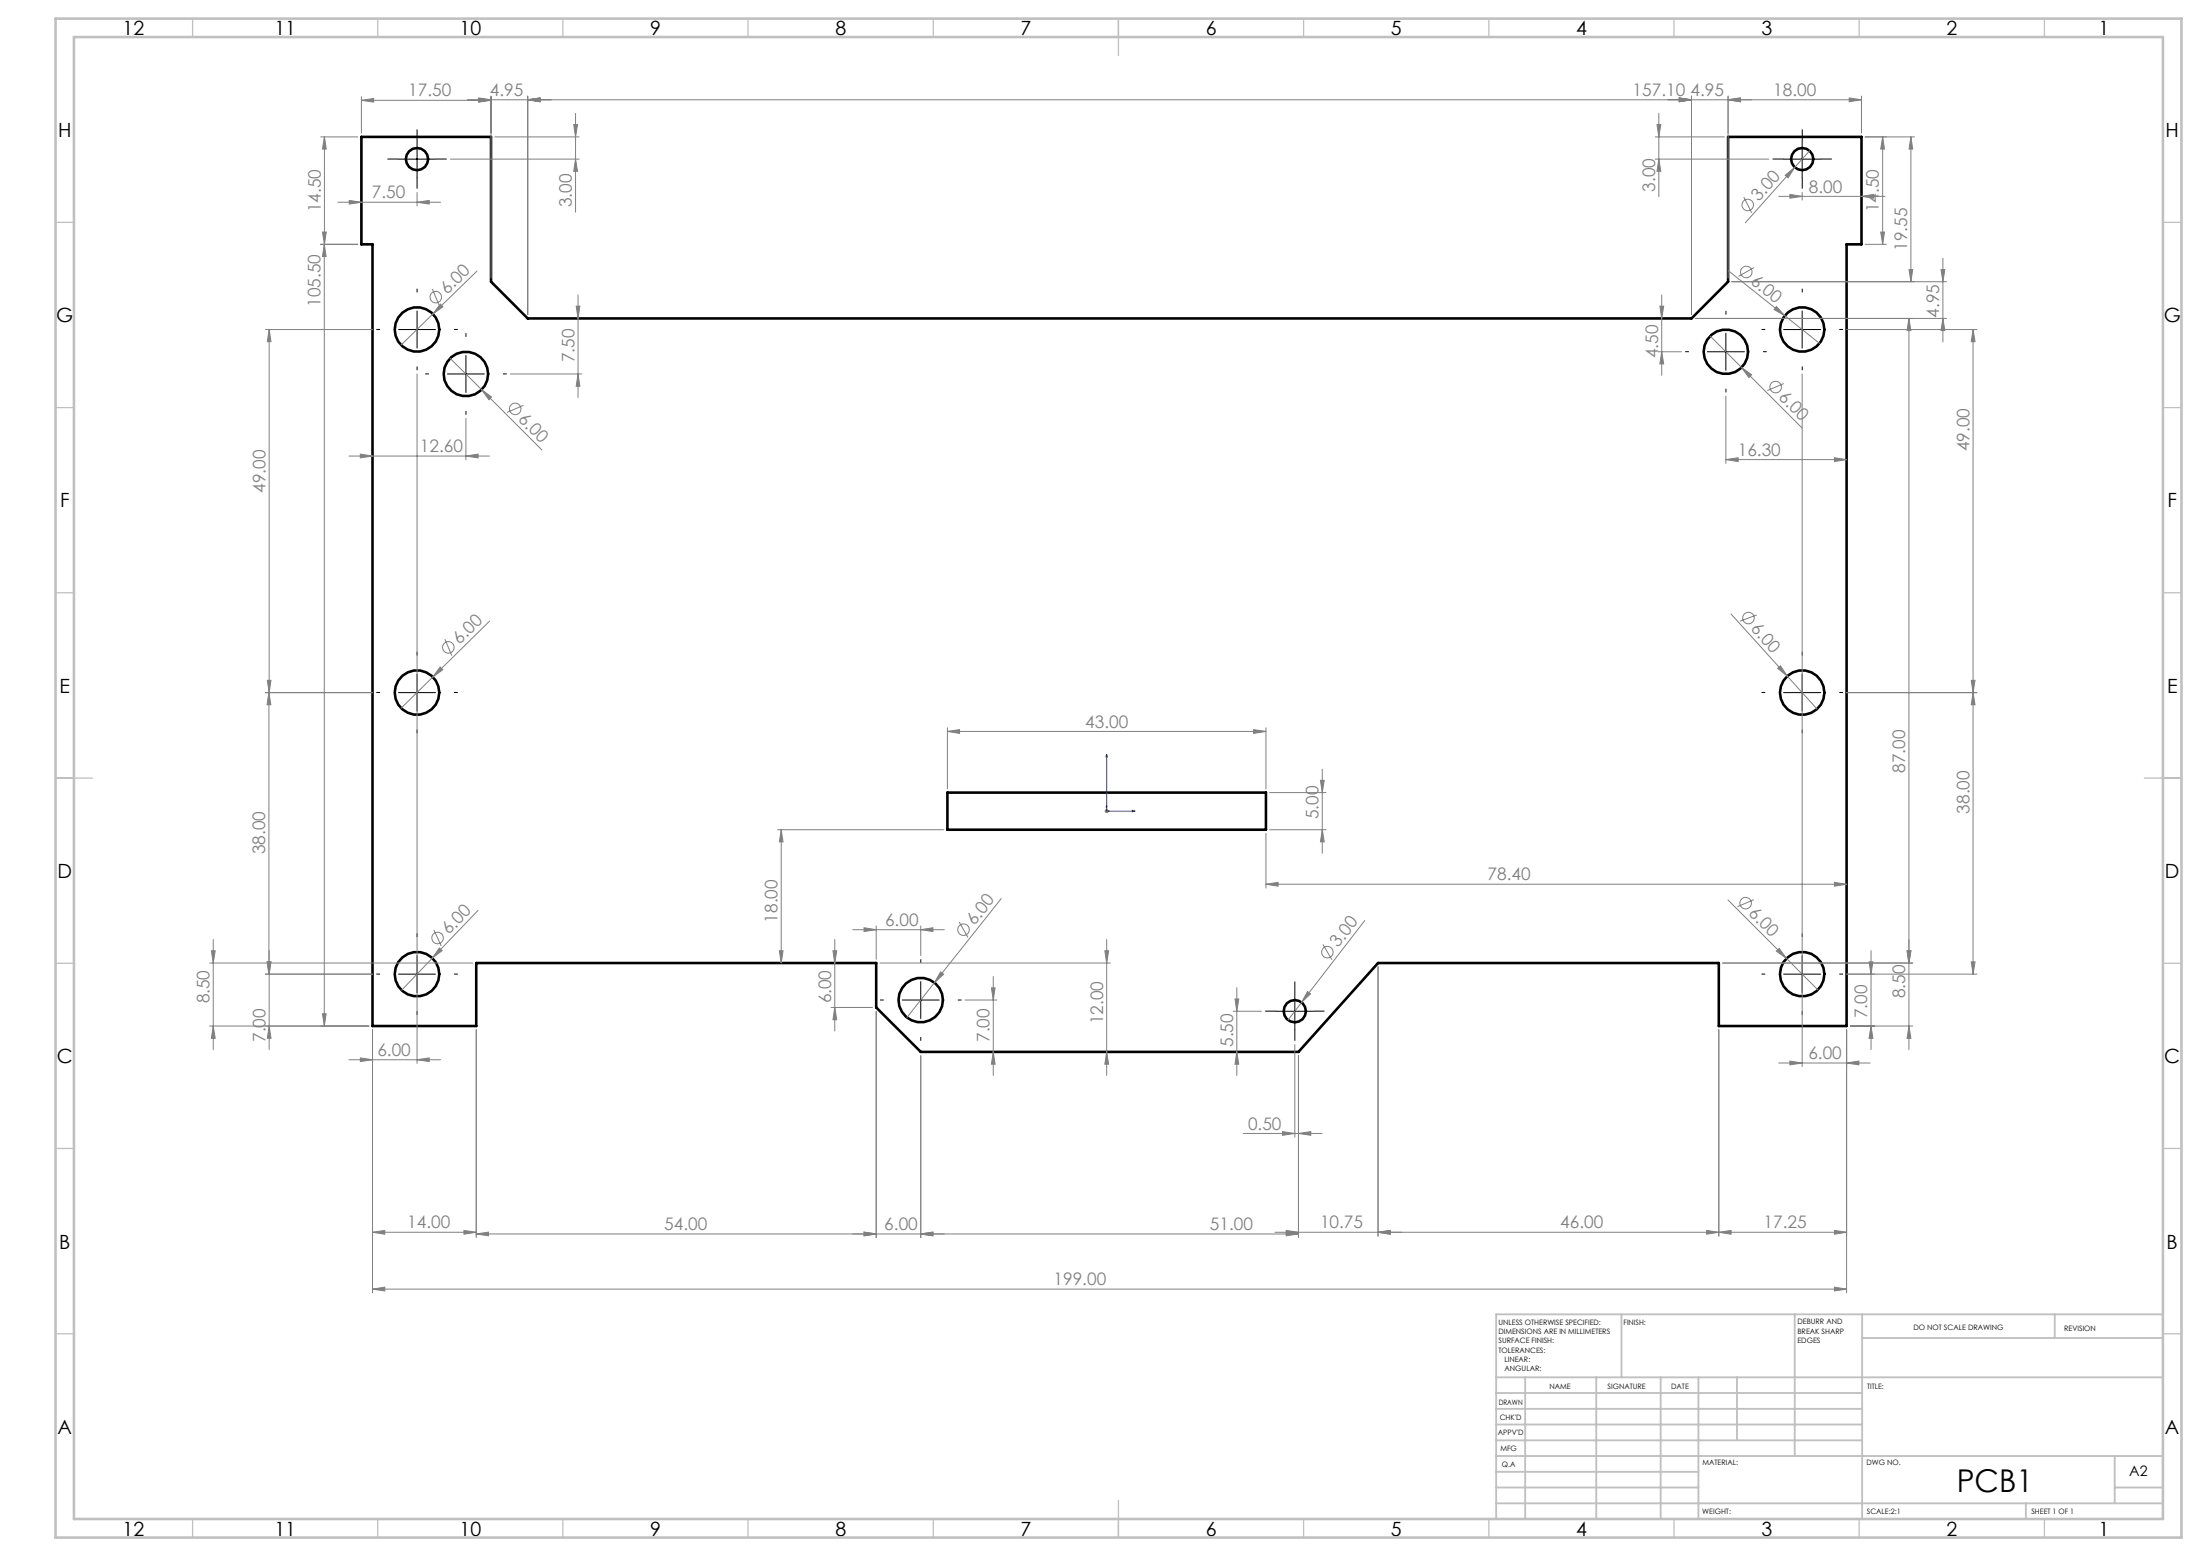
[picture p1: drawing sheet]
<svg xmlns="http://www.w3.org/2000/svg" width="594mm" height="420mm" viewBox="0 0 594 420" stroke-linecap="round" stroke-linejoin="round" font-family="sans-serif">
<g fill="none" stroke="#000" stroke-width=".7">
<path d="M97.6 37h35v39l9.9 10h314.2l9.9-10v-39h36v29h-4v210.9h-34.5v-17h-92l-21.5 24h-102l-12-12v-12h-108v17h-28v-210.9h-3zM255.8 213.9h86v10.1h-86z"/>
<circle cx="112.6" cy="42.9" r="3"/>
<circle cx="486.6" cy="42.9" r="3"/>
<circle cx="112.6" cy="88.9" r="6"/>
<circle cx="466" cy="94.9" r="6"/>
<circle cx="486.6" cy="88.9" r="6"/>
<circle cx="125.8" cy="100.9" r="6"/>
<circle cx="112.6" cy="186.9" r="6"/>
<circle cx="486.6" cy="186.9" r="6"/>
<circle cx="112.6" cy="262.9" r="6"/>
<circle cx="248.6" cy="270" r="6"/>
<circle cx="349.6" cy="273" r="3"/>
<circle cx="486.6" cy="262.9" r="6"/>
</g>
<g fill="none" stroke="#808080" stroke-width=".27">
<path d="M86.6 37h10M87.6 37v29M87.6 37l.5 3.2h-1zM97.6 27.1l3.3-.5v1zM97.6 26.1v9.8M97.6 27.1h35M126.2 26.9h376.4M129.3 26.4l3.3 .5-3.3 .6zM129.3 26.6l3.3 .5-3.3 .5zM132.6 25.9v49.2M133.6 37h22.8M142.5 26.9l3.3-.5v1.1z"/>
<path d="M142.5 25.9v59M154.9 33.6h1l-.5 3.4zM155.4 30.6v26.7M446.9 37h18.7M447.4 33.6h1l-.5 3.4zM447.9 30.6v22.5M453.4 26.4l3.3 .5-3.3 .6zM456.7 25.9v59M466.6 26.9l3.3-.5v1.1zM466.6 25.9v49.2M499.3 26.4l3.3 .5-3.3 .6zM502.6 25.9v10"/>
<path d="M508.3 37v29M508.3 37l.5 3.2h-1zM515.9 37v39M515.9 37l.5 3.2h-1zM516.9 37h-13.3M91.2 54.6h27.8M94.3 54.1l3.3 .5-3.3 .5zM112.6 54.6l3.3-.5v1zM112.6 51.9v3.7M121.6 43h34.8M155.4 43l.5 3.2h-1zM446.9 43h30.7"/>
<path d="M447.9 43l.5 3.2h-1zM470.8 53.2l2.2 4.2M480.2 53h28.8M482 47.3l2.6-2.1-1.8 2.8zM483.3 52.5l3.3 .5-3.3 .5zM484.6 45.2l-13.4 14.9M486.6 51.9v2.1M488.6 40.7l-4 4.5M502.6 53l3.3-.5v1zM86.6 66h10M87.1 62.6h1l-.5 3.4zM87.6 66l.5 3.2h-1z"/>
<path d="M87.6 66v210.9M116.7 78l1.9 4.4M128.8 73.1l-20.5 20M156.1 79.6v27.7M448.7 79.6v21.7M466.7 73.1l15.2 12.1M467.6 76h58M473.6 72.2l-4.2 2.4M503.6 66h5.7M507.8 62.6h1l-.5 3.4zM515.4 72.8h1l-.5 3.2zM524.1 72.8h1l-.5 3.2z"/>
<path d="M524.6 69.7v22.6M71.7 89h28.9M72.7 89l.5 3.2h-1zM72.7 89v98M118.9 82.1l.7 .7-2.7 2zM121.5 96.7l24.8 24.7M155.6 82.6h1l-.5 3.4zM447.7 95h6.3M448.2 82.6h1l-.5 3.4zM448.7 95l.5 3.2h-1zM457.7 86h67.9M461.8 90.7l8.4 8.5"/>
<path d="M470.2 99.2l2.7 2-.7 .7zM470.2 99.2l16.4 16.4M479.6 82.7l2.3 2.5-2.9-1.6zM481.9 85.2l9.4 7.5M498.6 89h35.2M515.4 86l.5 3.2h-1zM515.4 86v197.3M524.6 86l.5 3.2h-1zM532.7 89l.6 3.2h-1.1zM532.7 89v173.9M112.6 100.9v186.1M125.8 112.9v11.2"/>
<path d="M130 105.2l2.7 2-.7 .7zM137.8 100.9h19.3M141.3 109.4l-4.4 1.9M156.1 100.9l.5 3.4h-1zM466 106.9v18.2M481.6 103.5l-4.4 1.9M486.6 100.9v187M94.2 123.1h38M97.3 122.6l3.3 .5-3.3 .5zM125.8 123.1l3.3-.5v1zM466 124.1l3.3-.5v1zM466 124.1h32.6"/>
<path d="M495.3 123.6l3.3 .5-3.3 .5zM120.1 172.5l1.9 4.5M132.2 167.7l-23.9 23.5M467.4 165.7l15.2 16.8M474.3 166l-4.5 1.7M71.6 187h29M72.2 183.6h1l-.5 3.4zM72.6 187l.5 3.2h-1zM72.6 187v75.9M118.9 180l.7 .8-2.7 1.9zM255.8 197.4l3.3-.5v1.1zM255.8 196.4v16.6"/>
<path d="M255.8 197.4h86M338.5 196.9l3.3 .5-3.3 .6zM341.8 196.4v16.6M480 180.4l.7-.7 1.9 2.8zM482.6 182.5l8 8.9M498.6 187h35.2M532.2 183.6h1.1l-.6 3.4zM532.7 187l.6 3.2h-1.1zM298.3 219h1M298.4 218.6l.8 .7M298.8 218.5v.9M299.2 218.6l-.8 .7"/>
<path d="M342.8 213.9h15.2M356.5 210.6h1l-.5 3.3zM357 207.6v22.7M209.9 224h44.9M210.9 224v35.9M210.9 224l.5 3.2h-1zM341.8 238.7l3.3-.5v1zM341.8 224.9v14.8M341.8 238.7h156.8M342.8 224h15.2M357 224l.5 3.2h-1zM495.3 238.2l3.3 .5-3.3 .5z"/>
<path d="M56.6 259.9h71M57.1 256.6h1l-.5 3.3zM57.6 253.6v29.7M72.1 259.6h1l-.5 3.3zM72.2 259.6h1l-.5 3.3zM72.7 256.6v26.7M116.7 258.6l-8.3 8.7M117.2 251l1.9 4.4M118.6 255.9l.8 .7-2.7 2zM129 245.8l-12.3 12.8M210.4 256.6h1l-.5 3.3zM224.9 256.6h1l-.5 3.3z"/>
<path d="M225.4 253.6v24.7M230.2 250.9h24.8M233.3 250.4l3.3 .5-3.3 .5zM236.6 249.9v9.1M237.6 259.9h62.2M248.6 250.9l3.3-.5v1zM248.6 249.9v8M259 248.9l2.3 4.1M270.3 242.6l-18 22.6M298.3 256.6h1l-.5 3.3zM298.8 253.6v36.7M357.2 254.9l2.4 4.2"/>
<path d="M368.5 248.5l-20.7 26.8M465.1 259.9h51.3M466.5 242.9l24.3 24.3M473.5 242.8l-4.4 1.9M479.6 256.7l.8-.7 2 2.7zM504.6 259.6h1.1l-.5 3.3zM505.2 256.6v26.7M514.9 256.6h1l-.5 3.3zM532.2 259.6h1.1l-.6 3.3zM57.6 276.9l.5 3.4h-1zM72.7 276.9l.5 3.4h-1zM87.1 273.6h1l-.5 3.3z"/>
<path d="M99.6 276.9h-43M100.6 277.9v71.1M100.6 262.9h-29M128.6 277.9v56.2M224.4 271.9h11.2M225.4 271.9l.5 3.4h-1zM236.6 273v61.1M252.3 265.2l-7.4 9.5M254 262.3l.8 .7-2.5 2.2zM260.6 269.9h8.6M267.7 266.6h1l-.5 3.3zM268.2 263.6v26.7"/>
<path d="M333 273h7.6M333.4 269.6h1.1l-.6 3.4zM333.9 266.6v23.7M353 267.6l.8 .7-2.4 2.3zM372.1 260.9v72.7M464.1 277.9v55.7M498.6 277.9v71.1M498.6 262.9h35.2M499.6 276.9h16.8M505.2 276.9l.5 3.4h-1.1zM515.4 276.9l.5 3.4h-1zM94.2 286h24.8"/>
<path d="M97.3 285.6l3.3 .4-3.3 .5zM112.6 286l3.3-.4v.9zM248.6 285v49.1M268.2 283.9l.5 3.3h-1zM298.8 283.9l.5 3.3h-1zM333.9 283.9l.6 3.3h-1.1zM349.6 282v24.9M350.6 285v49.1M480.2 286.9h24.7M483.3 286.4l3.3 .5-3.3 .5zM498.6 286.9l3.3-.5v1zM335.7 305.9h21.2"/>
<path d="M346.3 305.5l3.3 .4-3.3 .5zM350.6 305.9l3.3-.4v.9zM100.6 332.6l3.3-.5v1zM100.6 332.6h28M125.3 332.1l3.3 .5-3.3 .5zM128.6 333.1l3.3-.5v1zM128.6 333.1h222M233.3 332.6l3.3 .5-3.3 .5zM248.6 333.1l3.3-.5v1zM344.2 332.6h154.4M347.3 332.1l3.3 .5-3.3 .5zM347.3 332.6l3.3 .5-3.3 .5z"/>
<path d="M372.1 332.6l3.3-.5v1zM460.8 332.1l3.3 .5-3.3 .5zM464.1 332.6l3.3-.5v1zM495.3 332.1l3.3 .5-3.3 .5zM100.6 348l3.3-.6v1.1zM100.6 348h398M495.3 347.4l3.3 .6-3.3 .5z"/>
<circle cx="471.9" cy="55.3" r="1.56"/>
<circle cx="471.5" cy="73.4" r="1.56"/>
<circle cx="117.7" cy="80.2" r="1.56"/>
<circle cx="139.1" cy="110.4" r="1.55"/>
<circle cx="479.4" cy="104.5" r="1.56"/>
<circle cx="121" cy="174.7" r="1.56"/>
<circle cx="472.1" cy="166.8" r="1.55"/>
<circle cx="118.2" cy="253.2" r="1.56"/>
<circle cx="260.2" cy="250.9" r="1.56"/>
<circle cx="358.4" cy="257" r="1.56"/>
<circle cx="471.3" cy="243.8" r="1.55"/>
</g>
<path d="M298.8 217.4l.1 .4h-.2zM298.8 203.6l.2 .7h-.4zM298.8 203.6v15.4h7.7M299.2 218.8l.3 .2-.3 .1zM305.7 218.7l.8 .3-.8 .1z" fill="none" stroke="#00f" stroke-width=".27"/>
<g fill="none" stroke="#000" stroke-width=".27" stroke-dasharray="15.2 1.3 1.3 1.3" stroke-linecap="butt">
<path d="M112.6 37.9v-3M486.6 37.9v-3M107.6 42.9h-3M112.6 47.9v3M117.6 42.9h3M481.6 42.9h-3M486.6 47.9v3M491.6 42.9h3M112.6 78.9v-1M486.6 78.9v-1M102.6 88.9h-1M112.6 98.9v1"/>
<path d="M122.6 88.9h1M125.8 90.9v-1M456 94.9h-1M466 84.9v-1M476 94.9h1M476.6 88.9h-1M486.6 98.9v1M496.6 88.9h1M115.8 100.9h-1M125.8 110.9v1M135.8 100.9h1M466 104.9v1"/>
<path d="M112.6 176.9v-1M486.6 176.9v-1M102.6 186.9h-1M112.6 196.9v1M122.6 186.9h1M476.6 186.9h-1M486.6 196.9v1M496.6 186.9h1M112.6 252.9v-1M248.6 259.9v-1M486.6 252.9v-1M102.6 262.9h-1"/>
<path d="M112.6 272.9v1M122.6 262.9h1M238.6 269.9h-1M248.6 279.9v1M258.6 269.9h1M344.6 272.9h-3M349.6 267.9v-3M349.6 277.9v3M354.6 272.9h3M476.6 262.9h-1M486.6 272.9v1M496.6 262.9h1"/>
</g>
<g fill="none" stroke="#c0c0c0" stroke-width=".35">
<path d="M52 5v5M102 5v5M152 5v5M202 5v5M252 5v5M302 5v10M352 5v5M402 5v5M452 5v5M502 5v5M552 5v5M15 60h5"/>
<path d="M584 60h5M15 110h5M584 110h5M15 160h5M584 160h5M15 210h10M579 210h10M15 260h5M584 260h5M15 310h5M584 310h5M15 360h5"/>
<path d="M584 360h5M52 410v5M102 410v5M152 410v5M202 410v5M252 410v5M302 405v10M352 410v5M402 410v5M452 410v5M502 410v5M552 410v5"/>
</g>
<g fill="none" stroke="#c0c0c0" stroke-width=".5">
<path d="M437.8 354.8v17M484.6 354.8v38.2M502.8 354.8v55.2M554.8 354.8v6.4M584 354.8h-180v55.2M404 371.8h180M404 376h98.8M411.8 371.8v38.2M431 371.8v38.2M448.4 371.8v38.2M458.6 371.8v38.2M469 371.8v17"/>
<path d="M502.8 361.2h81.2M404 388.8h98.8M404 384.5h98.8M404 380.3h98.8M404 397.3h54.6M404 393h180M571 393v12.8M404 405.8h180M404 401.5h54.6M547 405.8v4.2M571 401.5h13"/>
</g>
<path d="M15 5h574v410h-574zM20 10h564v400h-564z" fill="none" stroke="#c0c0c0" stroke-width=".7"/>
<g fill="none" stroke="#000" stroke-width=".27">
<path d="M112.6 37.9v10.1M486.6 37.9v10.1M107.6 43h10M481.6 43h10M107.6 89h10M112.6 83.9v10.1M125.8 95.9v10.1M461 95h10M466 89.9v10.1M481.6 89h10M486.6 83.9v10.1M120.8 100.9h10"/>
<path d="M107.6 187h10M112.6 181.9v10M481.6 187h10M486.6 181.9v10M112.6 257.9v10.1M486.6 257.9v10.1M107.6 262.9h10M243.6 269.9h10M248.6 265v9.9M344.6 273h10M349.6 268v9.9M481.6 262.9h10"/>
</g>
<g fill="#00f">
<path d="M305.7 218.7l.8 .3-.8 .1zM298.8 203.6l.2 .7h-.4z"/>
<path d="M299.2 218.8l.3 .2-.3 .1zM298.8 217.4l.1 .4h-.2z"/>
</g>
<g fill="#808080">
<path d="M480 180.4l.7-.7 1.9 2.8z"/>
<path d="M479.6 256.7l.8-.7 2 2.7z"/>
<path d="M479.6 82.7l2.3 2.5-2.9-1.6z"/>
<path d="M118.9 82.1l.7 .7-2.7 2z"/>
<path d="M118.9 180l.7 .8-2.7 1.9z"/>
<path d="M118.6 255.9l.8 .7-2.7 2z"/>
<path d="M482 47.3l2.6-2.1-1.8 2.8z"/>
<path d="M254 262.3l.8 .7-2.5 2.2z"/>
<path d="M353 267.6l.8 .7-2.4 2.3z"/>
<path d="M470.2 99.2l2.7 2-.7 .7z"/>
<path d="M130 105.2l2.7 2-.7 .7z"/>
<path d="M466.6 26.9l3.3-.5v1.1zM453.4 26.4l3.3 .5-3.3 .6zM453.4 26.4l3.3 .5-3.3 .6zM142.5 26.9l3.3-.5v1.1zM142.5 26.9l3.3-.5v1.1zM129.3 26.4l3.3 .5-3.3 .6zM129.3 26.6l3.3 .5-3.3 .5zM97.6 27.1l3.3-.5v1zM338.5 196.9l3.3 .5-3.3 .6zM255.8 197.4l3.3-.5v1.1zM112.6 54.6l3.3-.5v1zM94.3 54.1l3.3 .5-3.3 .5zM112.6 286l3.3-.4v.9zM97.3 285.6l3.3 .4-3.3 .5zM125.8 123.1l3.3-.5v1zM97.3 122.6l3.3 .5-3.3 .5zM248.6 250.9l3.3-.5v1zM233.3 250.4l3.3 .5-3.3 .5z"/>
<path d="M100.6 348l3.3-.6v1.1zM495.3 347.4l3.3 .6-3.3 .5zM347.3 332.1l3.3 .5-3.3 .5zM372.1 332.6l3.3-.5v1zM233.3 332.6l3.3 .5-3.3 .5zM248.6 333.1l3.3-.5v1zM346.3 305.5l3.3 .4-3.3 .5zM350.6 305.9l3.3-.4v.9z"/>
<path d="M128.6 333.1l3.3-.5v1zM233.3 332.6l3.3 .5-3.3 .5z"/>
<path d="M372.1 332.6l3.3-.5v1zM460.8 332.1l3.3 .5-3.3 .5z"/>
<path d="M248.6 333.1l3.3-.5v1zM347.3 332.6l3.3 .5-3.3 .5z"/>
<path d="M464.1 332.6l3.3-.5v1zM495.3 332.1l3.3 .5-3.3 .5z"/>
<path d="M483.3 52.5l3.3 .5-3.3 .5zM502.6 53l3.3-.5v1z"/>
<path d="M499.3 26.4l3.3 .5-3.3 .6zM466.6 26.9l3.3-.5v1.1z"/>
<path d="M514.9 256.6h1l-.5 3.3zM515.4 86l.5 3.2h-1zM357 224l.5 3.2h-1zM356.5 210.6h1l-.5 3.3zM155.4 43l.5 3.2h-1zM154.9 33.6h1l-.5 3.4zM72.2 183.6h1l-.5 3.4zM72.7 89l.5 3.2h-1zM532.2 259.6h1.1l-.6 3.3zM532.7 187l.6 3.2h-1.1zM532.2 183.6h1.1l-.6 3.4zM532.7 89l.6 3.2h-1.1zM448.7 95l.5 3.2h-1zM448.2 82.6h1l-.5 3.4zM156.1 100.9l.5 3.4h-1zM155.6 82.6h1l-.5 3.4z"/>
<path d="M298.8 283.9l.5 3.3h-1zM298.3 256.6h1l-.5 3.3z"/>
<path d="M507.8 62.6h1l-.5 3.4zM508.3 37l.5 3.2h-1z"/>
<path d="M515.9 37l.5 3.2h-1zM515.4 72.8h1l-.5 3.2z"/>
<path d="M72.2 259.6h1l-.5 3.3zM72.7 276.9l.5 3.4h-1z"/>
<path d="M57.6 276.9l.5 3.4h-1zM57.1 256.6h1l-.5 3.3z"/>
<path d="M514.9 256.6h1l-.5 3.3zM515.4 276.9l.5 3.4h-1zM524.1 72.8h1l-.5 3.2zM524.6 86l.5 3.2h-1zM87.6 37l.5 3.2h-1zM87.1 62.6h1l-.5 3.4zM87.6 66l.5 3.2h-1zM87.1 273.6h1l-.5 3.3zM210.9 224l.5 3.2h-1zM210.4 256.6h1l-.5 3.3zM224.9 256.6h1l-.5 3.3zM225.4 271.9l.5 3.4h-1zM72.6 187l.5 3.2h-1zM72.1 259.6h1l-.5 3.3zM504.6 259.6h1.1l-.5 3.3zM505.2 276.9l.5 3.4h-1.1zM267.7 266.6h1l-.5 3.3zM268.2 283.9l.5 3.3h-1zM333.4 269.6h1.1l-.6 3.4zM333.9 283.9l.6 3.3h-1.1z"/>
<path d="M447.4 33.6h1l-.5 3.4zM447.9 43l.5 3.2h-1z"/>
<path d="M100.6 332.6l3.3-.5v1zM125.3 332.1l3.3 .5-3.3 .5z"/>
<path d="M341.8 238.7l3.3-.5v1zM495.3 238.2l3.3 .5-3.3 .5zM483.3 286.4l3.3 .5-3.3 .5zM498.6 286.9l3.3-.5v1zM466 124.1l3.3-.5v1zM495.3 123.6l3.3 .5-3.3 .5z"/>
</g>
<text font-size="8.5" x="528.3" y="402.7">PCB1</text>
<g font-size="5.3">
<text x="33.1" y="9.5">12</text>
<text x="74.1" y="9.5">11</text>
<text x="124.1" y="9.5">10</text>
<text x="175.6" y="9.5">9</text>
<text x="225.6" y="9.5">8</text>
<text x="275.6" y="9.5">7</text>
<text x="325.6" y="9.5">6</text>
<text x="375.6" y="9.5">5</text>
<text x="425.6" y="9.5">4</text>
<text x="475.6" y="9.5">3</text>
<text x="525.6" y="9.5">2</text>
<text x="566.6" y="9.5">1</text>
<text x="15.7" y="37">H</text>
<text x="584.7" y="37">H</text>
<text x="15.2" y="87">G</text>
<text x="584.2" y="87">G</text>
<text x="16.2" y="137">F</text>
<text x="585.2" y="137">F</text>
<text x="16.1" y="187">E</text>
<text x="585.1" y="187">E</text>
<text x="15.5" y="237">D</text>
<text x="584.5" y="237">D</text>
<text x="15.4" y="287">C</text>
<text x="584.4" y="287">C</text>
<text x="16" y="337">B</text>
<text x="585" y="337">B</text>
<text x="15.5" y="387">A</text>
<text x="584.5" y="387">A</text>
<text x="33.1" y="414.5">12</text>
<text x="74.1" y="414.5">11</text>
<text x="124.1" y="414.5">10</text>
<text x="175.6" y="414.5">9</text>
<text x="225.6" y="414.5">8</text>
<text x="275.6" y="414.5">7</text>
<text x="325.6" y="414.5">6</text>
<text x="375.6" y="414.5">5</text>
<text x="425.6" y="414.5">4</text>
<text x="475.6" y="414.5">3</text>
<text x="525.6" y="414.5">2</text>
<text x="566.6" y="414.5">1</text>
</g>
<g font-size="4.7" fill="#808080">
<text x="110.2" y="26">17.50</text>
<text x="132.3" y="25.9">4.95</text>
<text x="440.8" y="25.9">157.10</text>
<text x="456.4" y="25.9">4.95</text>
<text x="478.8" y="25.9">18.00</text>
<text x="100.4" y="53.6">7.50</text>
<text x="446.9" y="51.8" transform="rotate(-90 446.9 51.8)">3.00</text>
<text x="488.4" y="52">8.00</text>
<text x="86.6" y="57.2" transform="rotate(-90 86.6 57.2)">14.50</text>
<text x="154.4" y="56" transform="rotate(-90 154.4 56)">3.00</text>
<text x="474.9" y="54.5" transform="rotate(-48 474.9 54.5)">3.00</text>
<text x="507.3" y="57.3" transform="rotate(-90 507.3 57.3)">14.50</text>
<text x="514.9" y="67.7" transform="rotate(-90 514.9 67.7)">19.55</text>
<text x="472.5" y="76.3" transform="rotate(39 472.5 76.3)">6.00</text>
<text x="86.6" y="82.8" transform="rotate(-90 86.6 82.8)">105.50</text>
<text x="120.7" y="79.6" transform="rotate(-44 120.7 79.6)">6.00</text>
<text x="523.6" y="85.8" transform="rotate(-90 523.6 85.8)">4.95</text>
<text x="155.1" y="97.8" transform="rotate(-90 155.1 97.8)">7.50</text>
<text x="447.7" y="96.7" transform="rotate(-90 447.7 96.7)">4.50</text>
<text x="480" y="107.5" transform="rotate(45 480 107.5)">6.00</text>
<text x="139.7" y="113.4" transform="rotate(45 139.7 113.4)">6.00</text>
<text x="113.4" y="122.1">12.60</text>
<text x="469.2" y="123">16.30</text>
<text x="531.7" y="121.8" transform="rotate(-90 531.7 121.8)">49.00</text>
<text x="71.7" y="133" transform="rotate(-90 71.7 133)">49.00</text>
<text x="472.5" y="169.9" transform="rotate(48 472.5 169.9)">6.00</text>
<text x="124.1" y="174.1" transform="rotate(-45 124.1 174.1)">6.00</text>
<text x="293" y="196.4">43.00</text>
<text x="514.4" y="208.7" transform="rotate(-90 514.4 208.7)">87.00</text>
<text x="356" y="221.1" transform="rotate(-90 356 221.1)">5.00</text>
<text x="531.7" y="219.6" transform="rotate(-90 531.7 219.6)">38.00</text>
<text x="71.6" y="230.6" transform="rotate(-90 71.6 230.6)">38.00</text>
<text x="401.7" y="237.7">78.40</text>
<text x="209.9" y="249" transform="rotate(-90 209.9 249)">18.00</text>
<text x="239" y="249.9">6.00</text>
<text x="263.1" y="250" transform="rotate(-52 263.1 250)">6.00</text>
<text x="471.9" y="246.8" transform="rotate(45 471.9 246.8)">6.00</text>
<text x="121.2" y="252.5" transform="rotate(-46 121.2 252.5)">6.00</text>
<text x="361.3" y="256" transform="rotate(-52 361.3 256)">3.00</text>
<text x="514.4" y="269.4" transform="rotate(-90 514.4 269.4)">8.50</text>
<text x="56.6" y="270.9" transform="rotate(-90 56.6 270.9)">8.50</text>
<text x="224.4" y="270.9" transform="rotate(-90 224.4 270.9)">6.00</text>
<text x="504.2" y="274.9" transform="rotate(-90 504.2 274.9)">7.00</text>
<text x="71.7" y="281.3" transform="rotate(-90 71.7 281.3)">7.00</text>
<text x="267.2" y="281.3" transform="rotate(-90 267.2 281.3)">7.00</text>
<text x="297.8" y="276.4" transform="rotate(-90 297.8 276.4)">12.00</text>
<text x="101.9" y="285">6.00</text>
<text x="333" y="282.6" transform="rotate(-90 333 282.6)">5.50</text>
<text x="488.3" y="285.9">6.00</text>
<text x="337" y="304.9">0.50</text>
<text x="110" y="331.6">14.00</text>
<text x="179.4" y="332.1">54.00</text>
<text x="238.8" y="332.1">6.00</text>
<text x="326.7" y="332.1">51.00</text>
<text x="356.4" y="331.6">10.75</text>
<text x="421.3" y="331.6">46.00</text>
<text x="476.2" y="331.6">17.25</text>
<text x="284.5" y="346.9">199.00</text>
</g>
<text font-size="3.9" x="574.9" y="398.5">A2</text>
<g font-size="2">
<text x="404.6" y="357.6">UNLESS OTHERWISE SPECIFIED:</text>
<text x="438.4" y="357.6">FINISH:</text>
<text x="485.3" y="357.5">DEBURR AND</text>
<text x="485.3" y="360">BREAK SHARP</text>
<text x="516.6" y="359">DO NOT SCALE DRAWING</text>
<text x="557.3" y="359.2">REVISION</text>
<text x="404.6" y="360.1">DIMENSIONS ARE IN MILLIMETERS</text>
<text x="404.6" y="362.6">SURFACE FINISH:</text>
<text x="404.6" y="365.1">TOLERANCES:</text>
<text x="485.3" y="362.5">EDGES</text>
<text x="406.2" y="367.6">LINEAR:</text>
<text x="406.2" y="370.1">ANGULAR:</text>
<text x="418.3" y="375">NAME</text>
<text x="434" y="374.9">SIGNATURE</text>
<text x="451.2" y="374.9">DATE</text>
<text x="504.1" y="374.9">TITLE:</text>
<text x="404.6" y="379.1">DRAWN</text>
<text x="404.9" y="383.3">CHK'D</text>
<text x="404.4" y="387.4">APPV'D</text>
<text x="405.1" y="391.8">MFG</text>
<text x="405.5" y="396">Q.A</text>
<text x="459.6" y="395.5">MATERIAL:</text>
<text x="504" y="395.5">DWG NO.</text>
<text x="459.6" y="408.5">WEIGHT:</text>
<text x="504.1" y="408.6">SCALE:2:1</text>
<text x="548.5" y="408.6">SHEET 1 OF 1</text>
</g>
</svg>
